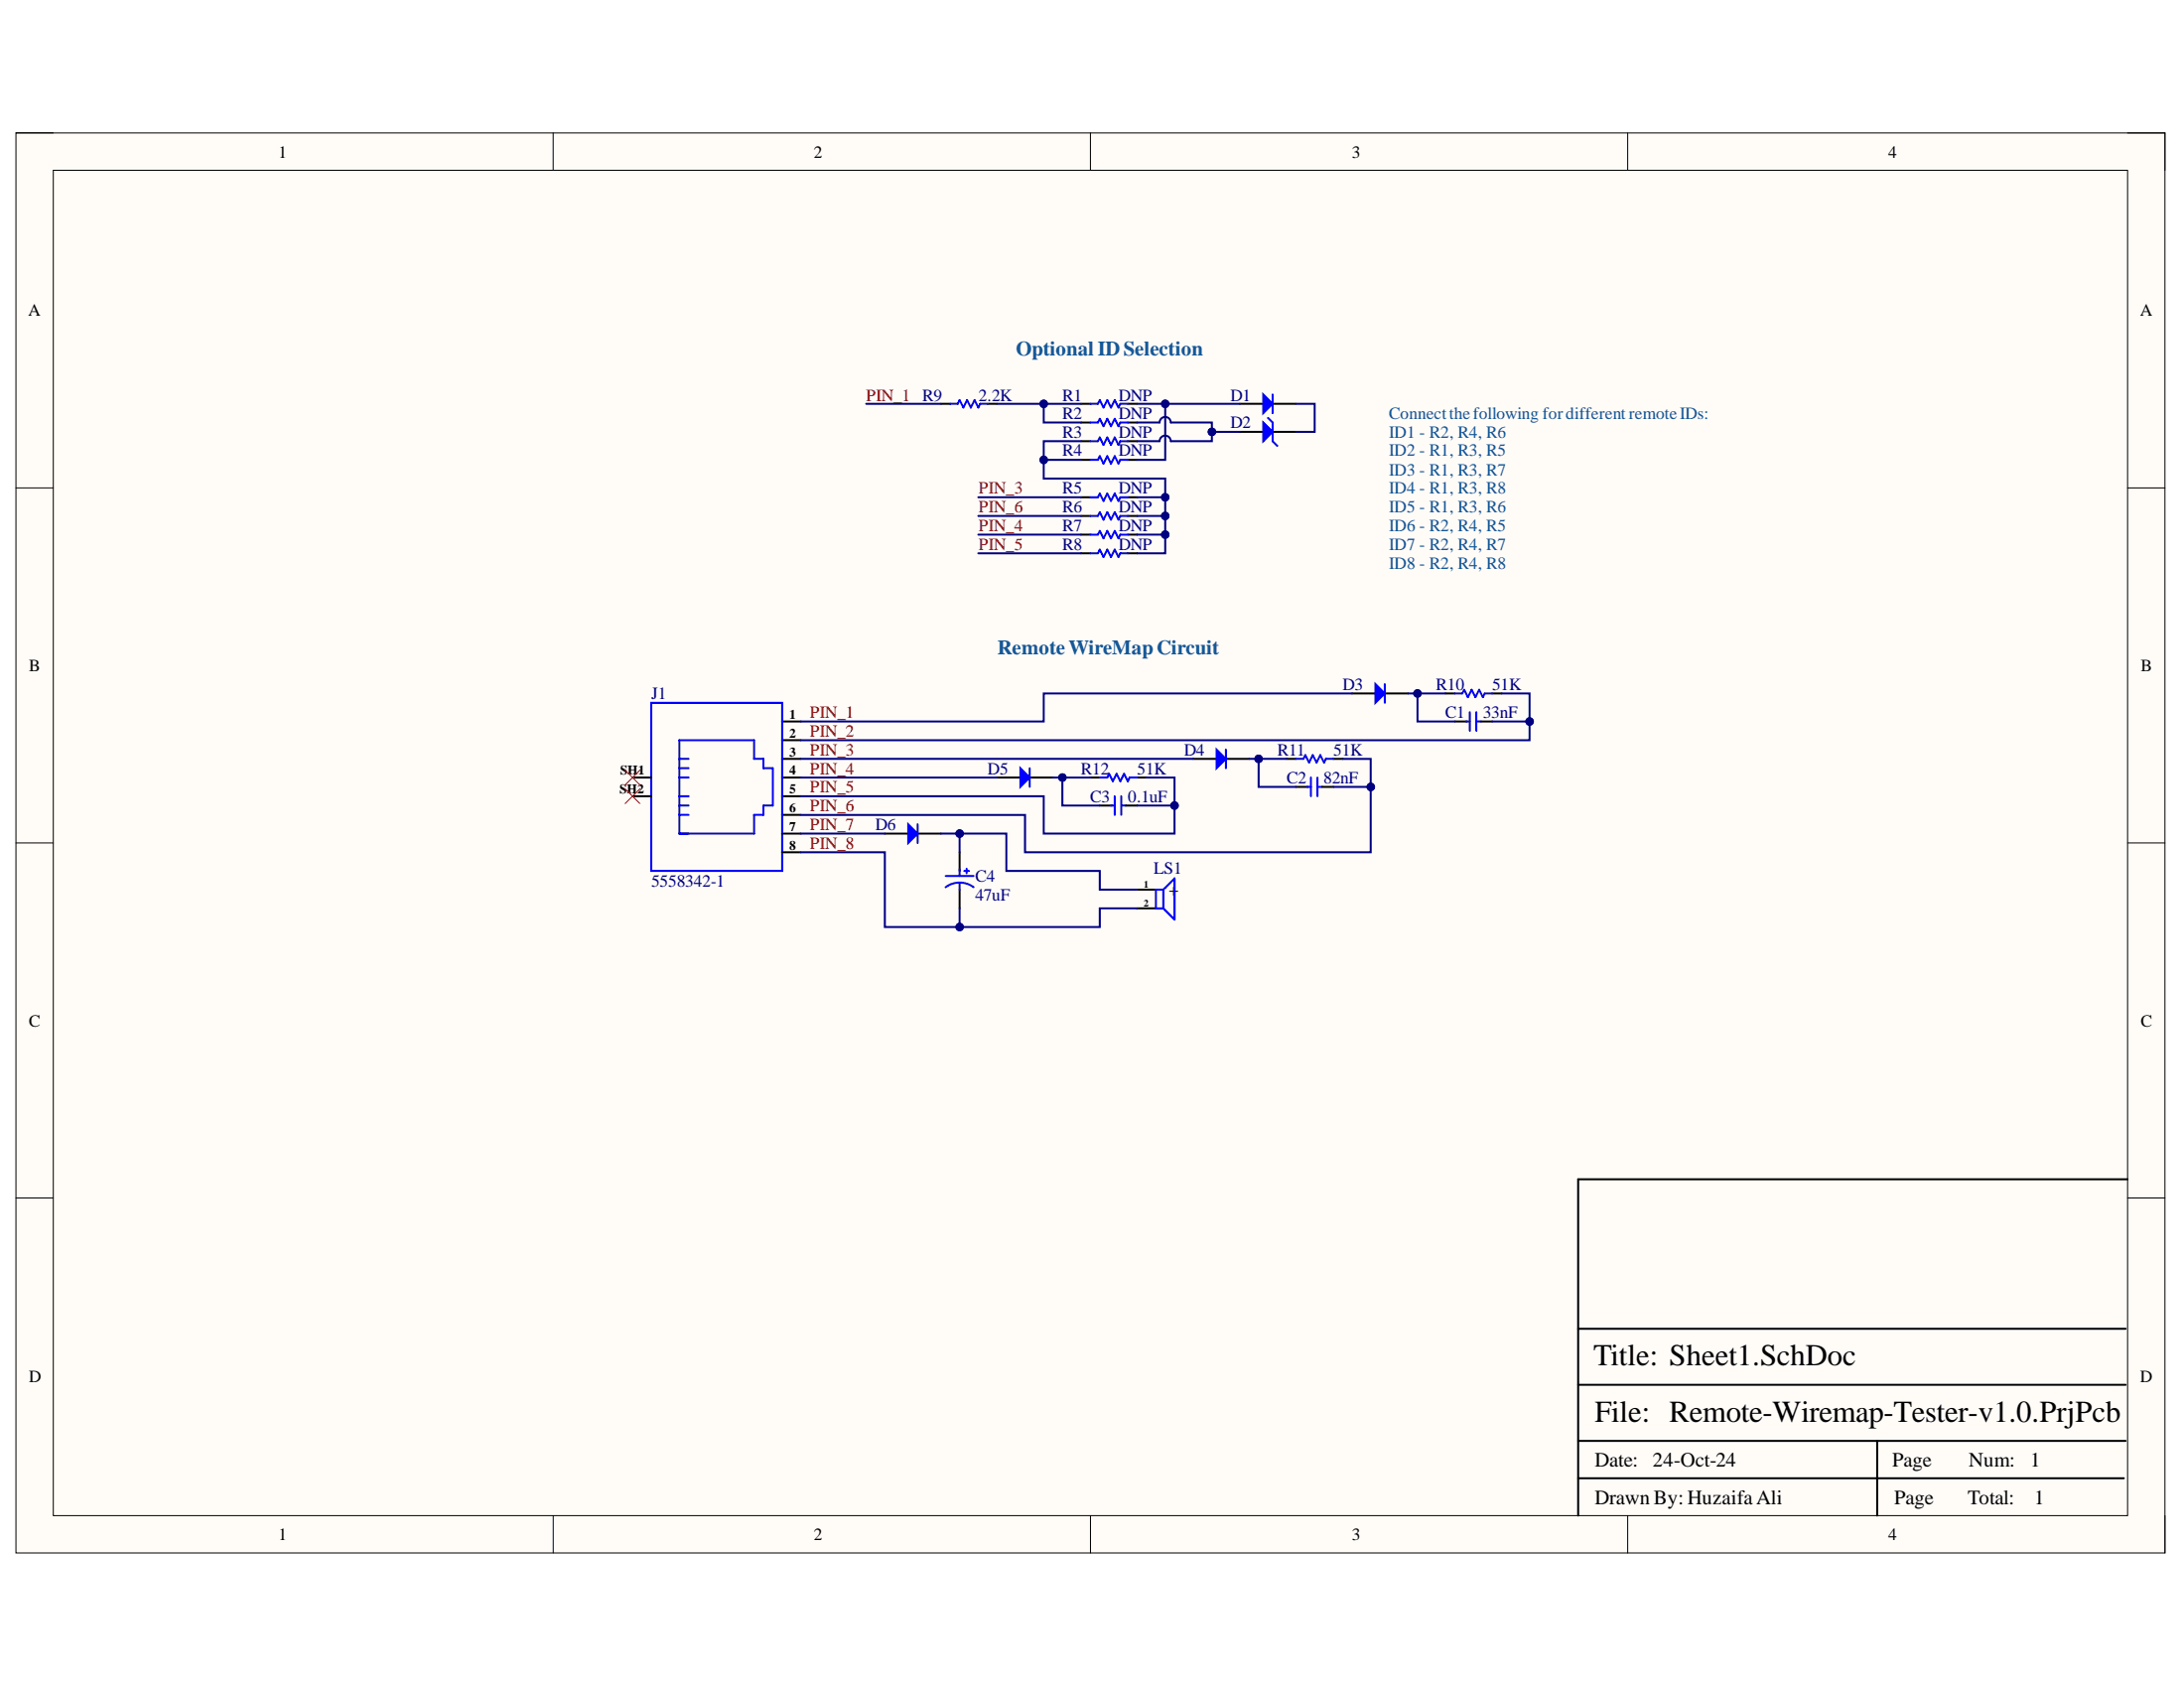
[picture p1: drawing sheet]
<svg xmlns="http://www.w3.org/2000/svg" width="279mm" height="216mm" viewBox="0 0 279 216" stroke-linecap="round" stroke-linejoin="round" font-family="sans-serif">
<path d="M2 17h275v181.6h-275z" fill-rule="evenodd" fill="#fffcf8"/>
<path d="M2 17h275v181.6h-275z" fill="none" stroke="#000" stroke-width=".13"/>
<path d="M6.8 21.8h265.4v172.1h-265.4z" fill-rule="evenodd" fill="#fffcf8"/>
<g fill="none" stroke="#000" stroke-width=".13">
<path d="M2 17h4.8M70.8 17v4.8M139.5 17v4.8M208.2 17v4.8M272.2 17h4.8v4.8M6.8 21.8h265.4v172.1h-265.4zM2 62.4h4.8M272.2 62.4h4.8M2 107.8h4.8M272.2 107.8h4.8M2 153.2h4.8M272.2 153.2h4.8"/>
<path d="M70.8 193.9v4.7M139.5 193.9v4.7M208.2 193.9v4.7M277 193.9v4.7"/>
</g>
<path d="M173 88.7h3M177.2 88.7h2.9M272.2 150.8h-70.3v43.1M201.9 177.1h70M201.9 170h70M201.9 189.1h69.8M201.9 184.3h70M240.1 184.3v9.6" fill="none" stroke="#000" stroke-width=".25"/>
<path d="M176 87.5l1.2 1.2-1.2 1.2z" fill="#00f"/>
<g fill="none" stroke="#00f" stroke-width=".25">
<path d="M167.7 99.4v2.4M168.5 99.4v2.4M176 87.5l1.2 1.2-1.2 1.2zM177.2 87.5v2.4M186.1 88.7h1l.2-.5 .5 1 .5-1 .5 1 .4-1 .5 1 .2-.5h1M187.6 92.3h.4M188 91.1v2.4M188.9 91.1v2.4M189 92.3h.5M121 113.5a3 3 0 0 1 3.6 0M121 112h3.6M122.8 111.2v.8"/>
<path d="M122.8 112.9v.9M123.4 111.4h.6M123.7 111.1v.6M142.1 103h.5M142.6 101.8v2.4M143.4 101.8v2.4M143.6 103h.4M167.2 100.6h.5M168.7 100.6h.4"/>
</g>
<path d="M152.6 97.1h3M156.8 97.1h3M184.9 88.7h1.2M186.1 92.3h1.6M189.5 92.3h1.4M190.9 88.7h1.2M122.8 109v2.4M122.8 113.8v2.4M140.7 103h1.5M144 103h1.5M165.8 100.6h1.5M169.1 100.6h1.5" fill="none" stroke="#000" stroke-width=".25"/>
<path d="M155.6 95.9l1.2 1.2-1.2 1.2z" fill="#00f"/>
<path d="M155.6 95.9l1.2 1.2-1.2 1.2zM156.8 95.9v2.4M165.8 97.1h1l.2-.5 .5 .9 .4-.9 .5 .9 .5-.9 .5 .9 .2-.4h1" fill="none" stroke="#00f" stroke-width=".25"/>
<path d="M127.5 99.4h3M131.7 99.4h3M164.6 97.1h1.2M170.6 97.1h1.2" fill="none" stroke="#000" stroke-width=".25"/>
<path d="M130.5 98.3l1.2 1.1-1.2 1.2z" fill="#00f"/>
<path d="M130.5 98.3l1.2 1.1-1.2 1.2zM131.7 98.3v2.3M140.7 99.4h1l.2-.4 .5 .9 .4-.9 .5 .9 .5-.9 .5 .9 .2-.5h1" fill="none" stroke="#00f" stroke-width=".25"/>
<path d="M139.5 99.4h1.2M145.5 99.4h1.2M113.2 106.6h3M117.4 106.6h3" fill="none" stroke="#000" stroke-width=".25"/>
<path d="M116.2 105.4l1.2 1.2-1.2 1.2z" fill="#00f"/>
<path d="M139.5 51.6h1l.2-.4 .5 .9 .5-.9 .4 .9 .5-.9 .5 .9 .2-.5h1M139.5 54h1l.2-.4 .5 .9 .5-.9 .4 .9 .5-.9 .5 .9 .2-.5h1M116.2 105.4l1.2 1.2-1.2 1.2zM117.4 105.4v2.4M148.8 113.8l1.5-1.4v5.2l-1.5-1.4M148.8 113.8h-.9v2.4h.9M148.8 113.8v2.4" fill="none" stroke="#00f" stroke-width=".25"/>
<path d="M138.3 51.6h1.2M138.3 54h1.2M144.3 51.6h1.2M144.3 54h1.2M158.6 55.2h3M162.8 55.2h3M145.5 113.8h2.4M145.5 116.2h2.4" fill="none" stroke="#000" stroke-width=".25"/>
<path d="M161.6 54l1.2 1.2-1.2 1.2z" fill="#00f"/>
<path d="M161.6 54l1.2 1.2-1.2 1.2zM162.2 53.4l.6 .6v2.4l.6 .6" fill="none" stroke="#00f" stroke-width=".25"/>
<path d="M158.6 51.6h3M162.8 51.6h3" fill="none" stroke="#000" stroke-width=".25"/>
<path d="M161.6 50.5l1.2 1.1-1.2 1.2z" fill="#00f"/>
<g fill="none" stroke="#00f" stroke-width=".25">
<path d="M121.6 51.6h.9l.3-.4 .4 .9 .5-.9 .5 .9 .5-.9 .5 .9 .2-.5h.9M139.5 56.4h1l.2-.4 .5 .9 .5-.9 .4 .9 .5-.9 .5 .9 .2-.5h1M139.5 58.8h1l.2-.5 .5 1 .5-1 .4 1 .5-1 .5 1 .2-.5h1M161.6 50.5l1.2 1.1-1.2 1.2zM162.8 50.5v2.3M139.5 63.6h1l.2-.5 .5 1 .5-1 .4 1 .5-1 .5 1 .2-.5h1M139.5 66h1l.2-.5 .5 1 .5-1 .4 1 .5-1 .5 1 .2-.5h1M139.5 68.4h1l.2-.5 .5 1 .5-1 .4 1 .5-1 .5 1 .2-.5h1M139.5 70.8h1l.2-.5 .5 1 .5-1 .4 1 .5-1 .5 1 .2-.5h1M83.3 89.9h16.8v21.5h-16.8zM86.9 97.1h1.2M86.9 94.7h9.6v2.4h1.2v1.2h1.2v4.7h-1.2v1.2h-1.2v2.4h-9.6z"/>
<path d="M86.9 98.3h1.2M86.9 99.4h1.2M86.9 103h1.2M86.9 104.2h1.2M86.9 101.8h1.2"/>
</g>
<g fill="none" stroke="#000" stroke-width=".25">
<path d="M120.4 51.6h1.2M126.3 51.6h1.2M138.3 56.4h1.2M138.3 58.8h1.2M144.3 56.4h1.2M144.3 58.8h1.2M138.3 63.6h1.2M138.3 66h1.2M138.3 68.4h1.2M138.3 70.8h1.2M144.3 63.6h1.2M144.3 66h1.2"/>
<path d="M144.3 68.4h1.2M144.3 70.8h1.2M80.9 99.4h2.4M100.1 99.4h2.3M100.1 97.1h2.3M100.1 94.7h2.3M100.1 92.3h2.3M80.9 101.8h2.4M100.1 104.2h2.3M100.1 101.8h2.3M100.1 106.6h2.3M100.1 109h2.3"/>
</g>
<path d="M192.1 88.7h3.6v3.6h-4.8" fill="none" stroke="#000080" stroke-width=".25"/>
<circle cx="195.7" cy="92.3" r=".48" fill="#000080"/>
<circle cx="195.7" cy="92.3" r=".48" fill="none" stroke="#000080" stroke-width=".13"/>
<path d="M181.3 88.7v3.6h4.8" fill="none" stroke="#000080" stroke-width=".25"/>
<circle cx="181.3" cy="88.7" r=".48" fill="#000080"/>
<circle cx="181.3" cy="88.7" r=".48" fill="none" stroke="#000080" stroke-width=".13"/>
<path d="M171.8 97.1h3.6v3.5h-4.8M173 88.7h-39.5v3.6h-31.1" fill="none" stroke="#000080" stroke-width=".25"/>
<circle cx="175.4" cy="100.6" r=".48" fill="#000080"/>
<circle cx="175.4" cy="100.6" r=".48" fill="none" stroke="#000080" stroke-width=".13"/>
<path d="M161 97.1v3.5h4.8" fill="none" stroke="#000080" stroke-width=".25"/>
<circle cx="161" cy="97.1" r=".48" fill="#000080"/>
<circle cx="161" cy="97.1" r=".48" fill="none" stroke="#000080" stroke-width=".13"/>
<path d="M102.4 97.1h50.2M146.7 99.4h3.6v3.6h-4.8" fill="none" stroke="#000080" stroke-width=".25"/>
<circle cx="150.3" cy="103" r=".48" fill="#000080"/>
<circle cx="150.3" cy="103" r=".48" fill="none" stroke="#000080" stroke-width=".13"/>
<path d="M135.9 99.4v3.6h4.8" fill="none" stroke="#000080" stroke-width=".25"/>
<circle cx="135.9" cy="99.4" r=".48" fill="#000080"/>
<circle cx="135.9" cy="99.4" r=".48" fill="none" stroke="#000080" stroke-width=".13"/>
<path d="M195.7 92.3v2.4h-93.3" fill="none" stroke="#000080" stroke-width=".25"/>
<circle cx="195.7" cy="92.3" r=".48" fill="#000080"/>
<circle cx="195.7" cy="92.3" r=".48" fill="none" stroke="#000080" stroke-width=".13"/>
<path d="M120.4 106.6h2.4v2.4" fill="none" stroke="#000080" stroke-width=".25"/>
<circle cx="122.8" cy="106.6" r=".48" fill="#000080"/>
<circle cx="122.8" cy="106.6" r=".48" fill="none" stroke="#000080" stroke-width=".13"/>
<path d="M102.4 106.6h10.8M122.8 106.6h5.9v4.8h12v2.4h4.8" fill="none" stroke="#000080" stroke-width=".25"/>
<circle cx="122.8" cy="106.6" r=".48" fill="#000080"/>
<circle cx="122.8" cy="106.6" r=".48" fill="none" stroke="#000080" stroke-width=".13"/>
<path d="M145.5 116.2h-4.8v2.4h-17.9" fill="none" stroke="#000080" stroke-width=".25"/>
<circle cx="122.8" cy="118.6" r=".48" fill="#000080"/>
<circle cx="122.8" cy="118.6" r=".48" fill="none" stroke="#000080" stroke-width=".13"/>
<path d="M102.4 99.4h25.1M102.4 109h10.8v9.6h9.6v-2.4" fill="none" stroke="#000080" stroke-width=".25"/>
<circle cx="122.8" cy="118.6" r=".48" fill="#000080"/>
<circle cx="122.8" cy="118.6" r=".48" fill="none" stroke="#000080" stroke-width=".13"/>
<path d="M175.4 100.6v8.4h-44.3v-4.8h-28.7" fill="none" stroke="#000080" stroke-width=".25"/>
<circle cx="175.4" cy="100.6" r=".48" fill="#000080"/>
<circle cx="175.4" cy="100.6" r=".48" fill="none" stroke="#000080" stroke-width=".13"/>
<path d="M102.4 101.8h31.1v4.8h16.8v-3.6" fill="none" stroke="#000080" stroke-width=".25"/>
<circle cx="150.3" cy="103" r=".48" fill="#000080"/>
<circle cx="150.3" cy="103" r=".48" fill="none" stroke="#000080" stroke-width=".13"/>
<path d="M110.8 51.6h9.6M133.5 51.6v2.4h4.8" fill="none" stroke="#000080" stroke-width=".25"/>
<circle cx="133.5" cy="51.7" r=".48" fill="#000080"/>
<circle cx="133.5" cy="51.7" r=".48" fill="none" stroke="#000080" stroke-width=".13"/>
<path d="M138.3 56.4h-4.8v2.4h4.8M165.8 51.6h2.4v3.6h-2.4" fill="none" stroke="#000080" stroke-width=".25"/>
<circle cx="133.5" cy="58.8" r=".48" fill="#000080"/>
<circle cx="133.5" cy="58.8" r=".48" fill="none" stroke="#000080" stroke-width=".13"/>
<path d="M149.1 51.6v7.2h-3.6" fill="none" stroke="#000080" stroke-width=".25"/>
<circle cx="149.1" cy="51.7" r=".48" fill="#000080"/>
<circle cx="149.1" cy="51.7" r=".48" fill="none" stroke="#000080" stroke-width=".13"/>
<path d="M155 55.2v1.2h-5.2a.72 .72 0 0 0-.7-.7 .72 .72 0 0 0-.8 .7h-2.8M125.2 63.6h13.1" fill="none" stroke="#000080" stroke-width=".25"/>
<circle cx="155" cy="55.2" r=".48" fill="#000080"/>
<circle cx="155" cy="55.2" r=".48" fill="none" stroke="#000080" stroke-width=".13"/>
<path d="M145.5 54h2.8a.72 .72 0 0 1 .8-.7 .72 .72 0 0 1 .7 .7h5.2v1.2h3.6" fill="none" stroke="#000080" stroke-width=".25"/>
<circle cx="155" cy="55.2" r=".48" fill="#000080"/>
<circle cx="155" cy="55.2" r=".48" fill="none" stroke="#000080" stroke-width=".13"/>
<path d="M133.5 58.8v2.4h15.6v2.4h-3.6" fill="none" stroke="#000080" stroke-width=".25"/>
<circle cx="149.1" cy="63.6" r=".48" fill="#000080"/>
<circle cx="149.1" cy="63.6" r=".48" fill="none" stroke="#000080" stroke-width=".13"/>
<circle cx="133.5" cy="58.8" r=".48" fill="#000080"/>
<circle cx="133.5" cy="58.8" r=".48" fill="none" stroke="#000080" stroke-width=".13"/>
<path d="M149.1 63.6v2.4h-3.6" fill="none" stroke="#000080" stroke-width=".25"/>
<circle cx="149.1" cy="66" r=".48" fill="#000080"/>
<circle cx="149.1" cy="66" r=".48" fill="none" stroke="#000080" stroke-width=".13"/>
<circle cx="149.1" cy="63.6" r=".48" fill="#000080"/>
<circle cx="149.1" cy="63.6" r=".48" fill="none" stroke="#000080" stroke-width=".13"/>
<path d="M149.1 66v2.4h-3.6" fill="none" stroke="#000080" stroke-width=".25"/>
<circle cx="149.1" cy="68.4" r=".48" fill="#000080"/>
<circle cx="149.1" cy="68.4" r=".48" fill="none" stroke="#000080" stroke-width=".13"/>
<circle cx="149.1" cy="66" r=".48" fill="#000080"/>
<circle cx="149.1" cy="66" r=".48" fill="none" stroke="#000080" stroke-width=".13"/>
<path d="M149.1 68.4v2.4h-3.6" fill="none" stroke="#000080" stroke-width=".25"/>
<circle cx="149.1" cy="68.4" r=".48" fill="#000080"/>
<circle cx="149.1" cy="68.4" r=".48" fill="none" stroke="#000080" stroke-width=".13"/>
<path d="M127.5 51.6h10.8M125.2 66h13.1M125.2 68.4h13.1M125.2 70.8h13.1" fill="none" stroke="#000080" stroke-width=".25"/>
<circle cx="133.5" cy="51.7" r=".48" fill="#000080"/>
<circle cx="133.5" cy="51.7" r=".48" fill="none" stroke="#000080" stroke-width=".13"/>
<path d="M145.5 51.6h13.1" fill="none" stroke="#000080" stroke-width=".25"/>
<circle cx="149.1" cy="51.7" r=".48" fill="#000080"/>
<circle cx="149.1" cy="51.7" r=".48" fill="none" stroke="#000080" stroke-width=".13"/>
<path d="M134.7 99.4h4.8" fill="none" stroke="#000080" stroke-width=".25"/>
<circle cx="135.9" cy="99.4" r=".48" fill="#000080"/>
<circle cx="135.9" cy="99.4" r=".48" fill="none" stroke="#000080" stroke-width=".13"/>
<path d="M159.8 97.1h4.8" fill="none" stroke="#000080" stroke-width=".25"/>
<circle cx="161" cy="97.1" r=".48" fill="#000080"/>
<circle cx="161" cy="97.1" r=".48" fill="none" stroke="#000080" stroke-width=".13"/>
<path d="M180.1 88.7h4.8" fill="none" stroke="#000080" stroke-width=".25"/>
<circle cx="181.3" cy="88.7" r=".48" fill="#000080"/>
<circle cx="181.3" cy="88.7" r=".48" fill="none" stroke="#000080" stroke-width=".13"/>
<path d="M80 98.5l1.9 1.9M81.9 98.5l-1.9 1.9M80 100.9l1.9 1.9M81.9 100.9l-1.9 1.9" fill="none" stroke="#f00" stroke-width=".13"/>
<g font-size="3.9">
<text x="203.8" y="174.6">Title: Sheet1.SchDoc</text>
<text x="204" y="181.8">File: Remote-Wiremap-Tester-v1.0.PrjPcb</text>
</g>
<g font-size="2.6" fill="#0b5394">
<text x="130" y="45.4">Optional IDSelection</text>
<text x="127.6" y="83.6">RemoteWireMapCircuit</text>
</g>
<g font-size="2.6">
<text x="204" y="187.6">Date:</text>
<text x="211.5" y="187.6">24-Oct-24</text>
<text x="242.1" y="187.6">Page</text>
<text x="251.9" y="187.6">Num:</text>
<text x="259.7" y="187.6">1</text>
<text x="204" y="192.4">Drawn By: HuzaifaAli</text>
<text x="242.3" y="192.4">Page</text>
<text x="251.7" y="192.4">Total:</text>
<text x="260.3" y="192.4">1</text>
</g>
<g font-size="2.2">
<text x="35.6" y="20.1">1</text>
<text x="104.1" y="20.1">2</text>
<text x="173" y="20.1">3</text>
<text x="241.6" y="20.1">4</text>
<text x="3.6" y="40.4">A</text>
<text x="273.8" y="40.4">A</text>
<text x="3.7" y="85.8">B</text>
<text x="273.9" y="85.8">B</text>
<text x="149.5" y="114.6">+</text>
<text x="3.7" y="131.3">C</text>
<text x="273.9" y="131.3">C</text>
<text x="3.7" y="176.7">D</text>
<text x="273.8" y="176.7">D</text>
<text x="35.6" y="197">1</text>
<text x="104.1" y="197">2</text>
<text x="173" y="197">3</text>
<text x="241.6" y="197">4</text>
</g>
<g font-size="2.2" fill="#800000">
<text x="110.8" y="51.2">PIN_1 R9</text>
<text x="125.2" y="63.2">PIN_3</text>
<text x="125.2" y="65.5">PIN_6</text>
<text x="125.2" y="68">PIN_4</text>
<text x="125.2" y="70.4">PIN_5</text>
<text x="103.6" y="91.8">PIN_1</text>
<text x="103.6" y="94.2">PIN_2</text>
<text x="103.6" y="96.7">PIN_3</text>
<text x="103.6" y="99">PIN_4</text>
<text x="103.6" y="101.4">PIN_5</text>
<text x="103.6" y="103.8">PIN_6</text>
<text x="103.6" y="106.2">PIN_7</text>
<text x="103.6" y="108.6">PIN_8</text>
</g>
<g font-size="2.2" fill="#000080">
<text x="125.2" y="51.2">2.2K</text>
<text x="135.9" y="51.2">R1</text>
<text x="135.9" y="53.6">R2</text>
<text x="143.1" y="51.2">DNP</text>
<text x="143.1" y="53.6">DNP</text>
<text x="157.4" y="51.2">D1</text>
<text x="135.9" y="56">R3</text>
<text x="135.9" y="58.4">R4</text>
<text x="143.1" y="56">DNP</text>
<text x="143.1" y="58.4">DNP</text>
<text x="157.4" y="54.8">D2</text>
<text x="135.9" y="63.2">R5</text>
<text x="135.9" y="65.5">R6</text>
<text x="143.1" y="63.2">DNP</text>
<text x="143.1" y="65.5">DNP</text>
<text x="135.9" y="68">R7</text>
<text x="135.9" y="70.4">R8</text>
<text x="143.1" y="68">DNP</text>
<text x="143.1" y="70.4">DNP</text>
<text x="83.3" y="89.5">J1</text>
<text x="171.8" y="88.3">D3</text>
<text x="183.7" y="88.3">R10</text>
<text x="190.9" y="88.3">51K</text>
<text x="184.9" y="91.8">C1</text>
<text x="189.7" y="91.8">33nF</text>
<text x="126.4" y="99">D5</text>
<text x="138.3" y="99">R12</text>
<text x="145.5" y="99">51K</text>
<text x="151.5" y="96.7">D4</text>
<text x="163.4" y="96.7">R11</text>
<text x="164.6" y="100.2">C2</text>
<text x="169.3" y="100.2">82nF</text>
<text x="170.6" y="96.7">51K</text>
<text x="112" y="106.2">D6</text>
<text x="139.5" y="102.6">C3</text>
<text x="144.3" y="102.6">0.1uF</text>
<text x="83.3" y="113.4">5558342-1</text>
<text x="124.8" y="112.8">C4</text>
<text x="147.6" y="111.7">LS1</text>
<text x="124.8" y="115.2">47uF</text>
</g>
<g font-size="2.2" fill="#0b5394">
<text x="177.7" y="53.6">Connectthefollowing fordifferent remoteIDs:</text>
<text x="177.7" y="56">ID1 - R2, R4, R6</text>
<text x="177.7" y="58.4">ID2 - R1, R3, R5</text>
<text x="177.7" y="60.8">ID3 - R1, R3, R7</text>
<text x="177.7" y="63.2">ID4 - R1, R3, R8</text>
<text x="177.7" y="65.5">ID5 - R1, R3, R6</text>
<text x="177.7" y="68">ID6 - R2, R4, R5</text>
<text x="177.7" y="70.4">ID7 - R2, R4, R7</text>
<text x="177.7" y="72.7">ID8 - R2, R4, R8</text>
</g>
<g font-size="1.7">
<text x="101" y="94.4">2</text>
<text x="101" y="91.9">1</text>
<text x="79.3" y="101.5">SH2</text>
<text x="79.3" y="99.1">SH1</text>
<text x="101" y="101.5">5</text>
<text x="101" y="99.1">4</text>
<text x="101" y="96.7">3</text>
<text x="101" y="103.9">6</text>
<text x="101" y="106.3">7</text>
<text x="101" y="108.7">8</text>
</g>
<g font-size="1.3">
<text x="146.3" y="113.6">1</text>
<text x="146.3" y="115.9">2</text>
</g>
</svg>
